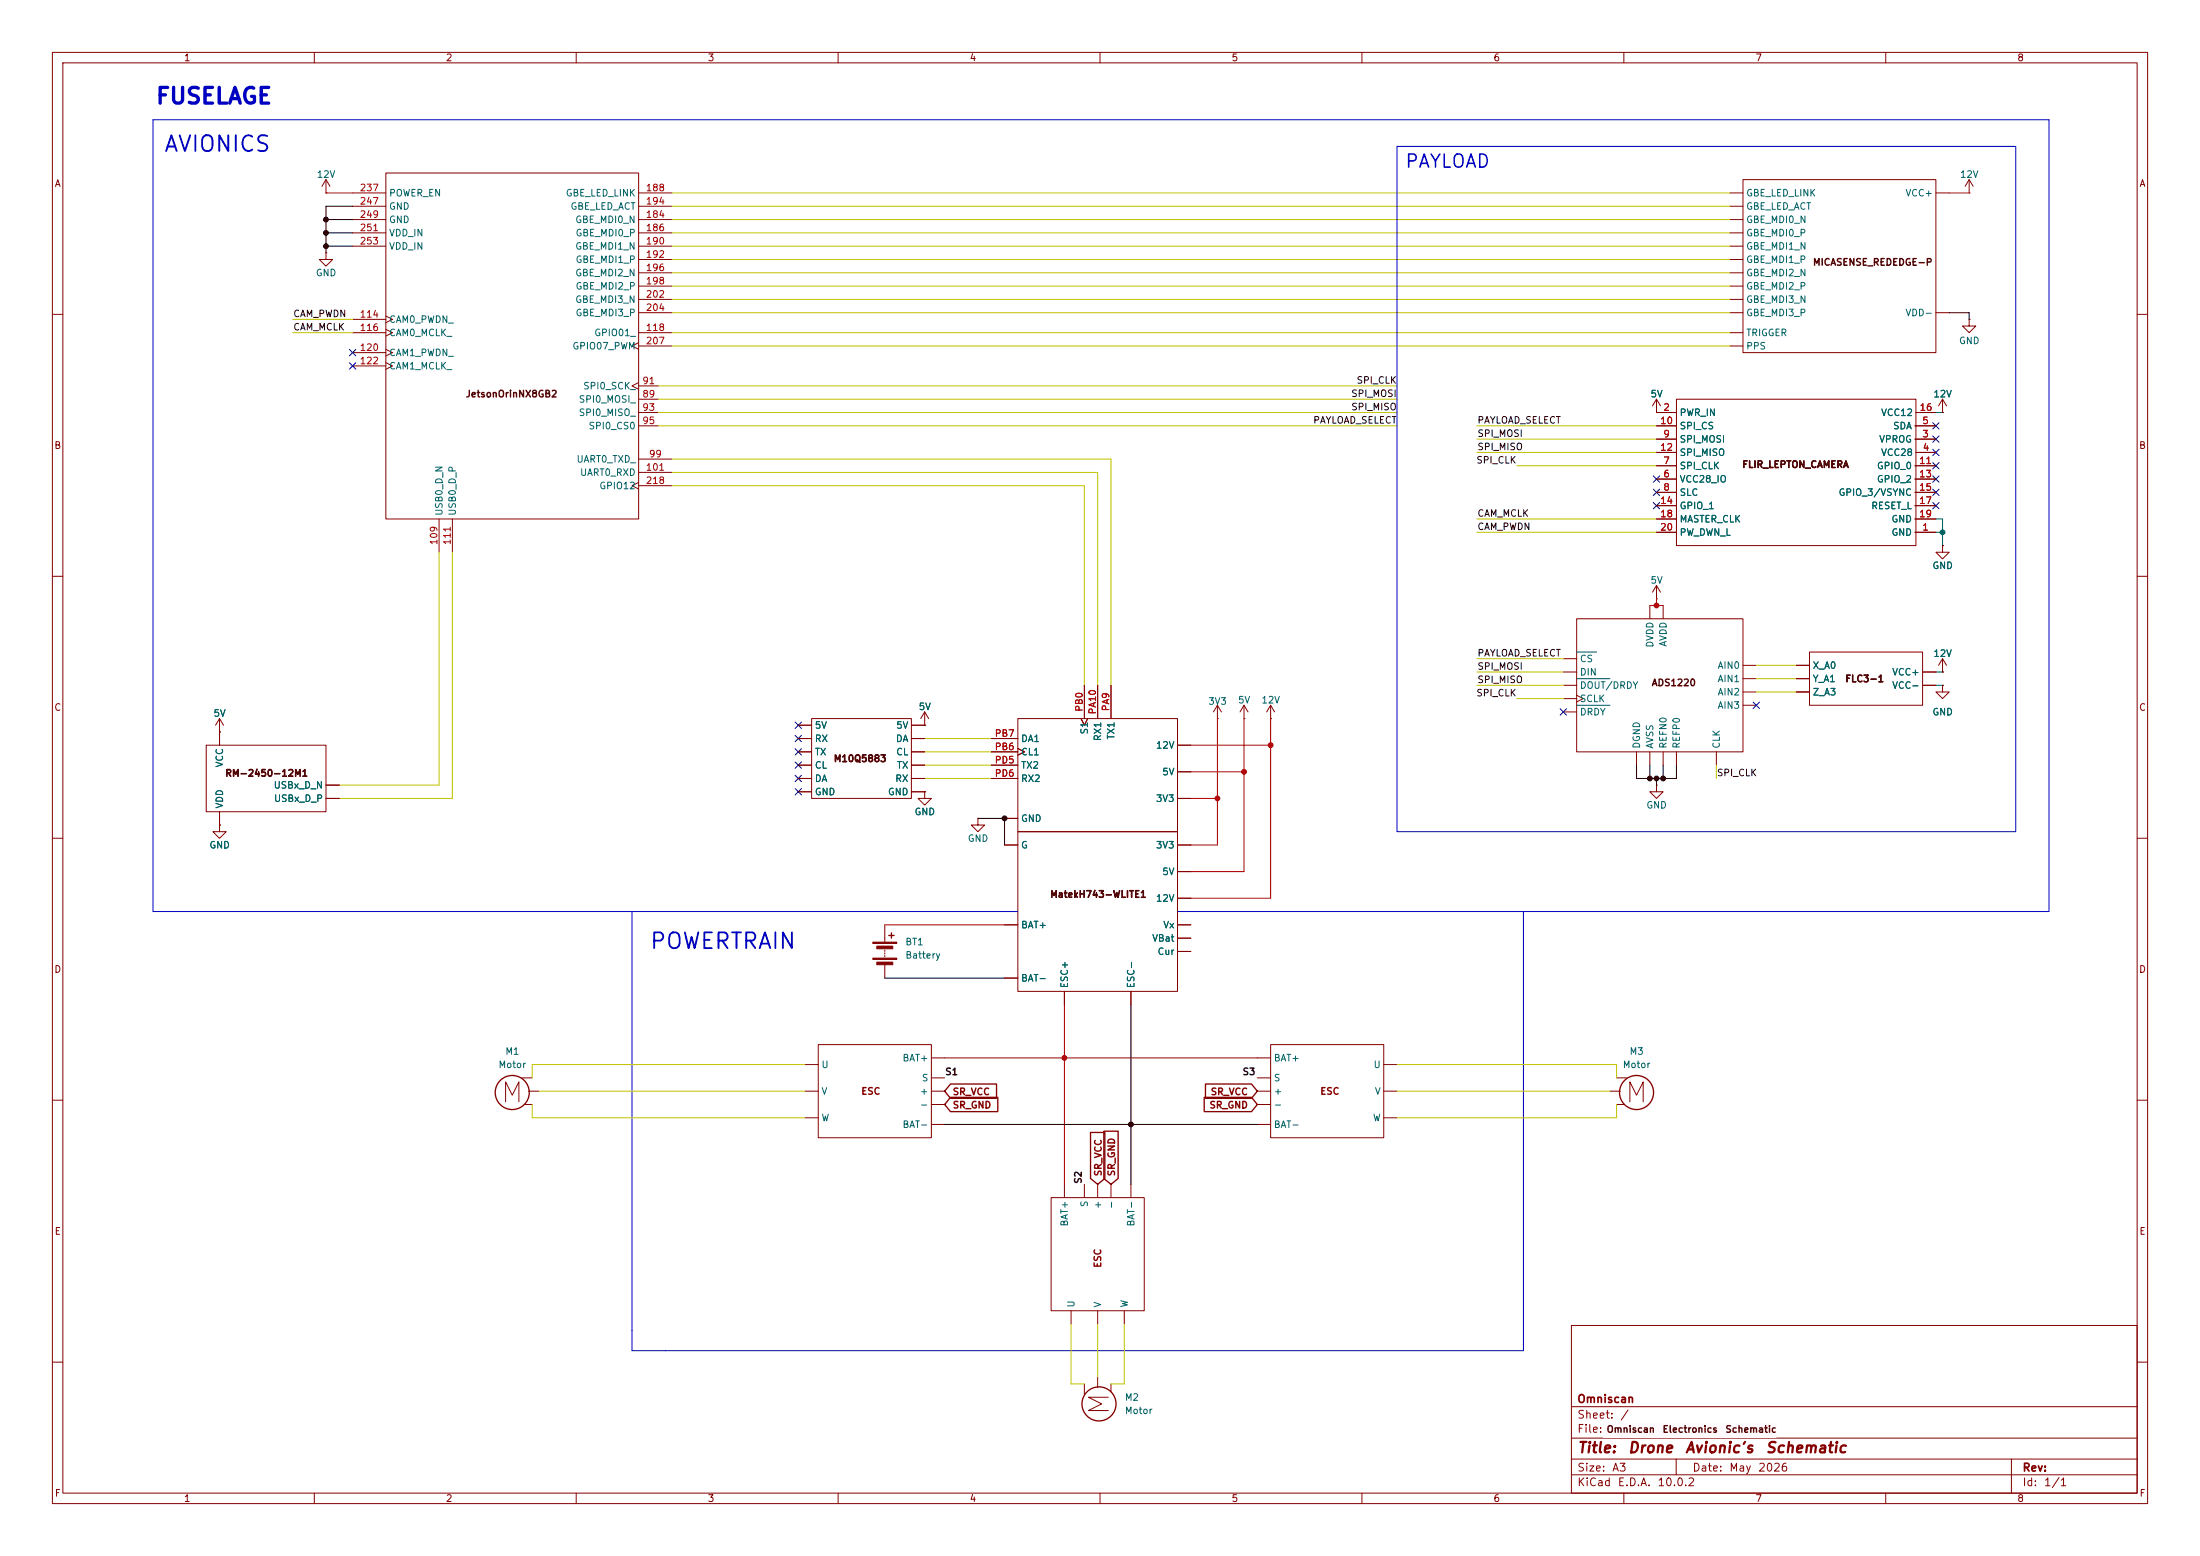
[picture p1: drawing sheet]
<svg xmlns="http://www.w3.org/2000/svg" width="420mm" height="297mm" viewBox="0 0 420 297" stroke-linecap="round" stroke-linejoin="round" font-family="sans-serif">
<g fill="none" stroke="#840000" stroke-width=".19">
<path d="M10 10h400v277h-400zM12 12h396v273h-396zM60 10v2M110 10v2M160 10v2M210 10v2M260 10v2M310 10v2M360 10v2M10 60h2M408 60h2M10 110h2"/>
<path d="M408 110h2M10 160h2M408 160h2M10 210h2M408 210h2M300 253h108v32h-108zM10 260h2M300 278.5h108M300 274.5h108M300 268.5h108M320 278.5v3M384 278.5v6.5"/>
<path d="M408 260h2M60 285v2M110 285v2M160 285v2M210 285v2M260 285v2M300 281.5h108M310 285v2M360 285v2"/>
</g>
<path d="M306.1 271.8h33v2.5h-33z" fill="#fffaff"/>
<g fill="none" stroke="#840000" stroke-width=".19">
<path d="M62.2 36.8h.1M62.2 34.3l-.7 1.3M62.2 34.3l.8 1.3M62.2 34.3v2.5M67.3 36.8h6.4M67.3 39.4h6.4M73.7 33h48.2v66.1h-48.2zM121.9 36.8h6.4M121.9 39.4h6.4M330.2 36.8h2.5M330.2 39.4h2.5M332.7 34.3h36.9v33h-36.9z"/>
<path d="M369.6 36.8h2.5M375.9 36.8h.1M375.9 34.3l-.7 1.3M375.9 34.3l.8 1.3M375.9 34.3v2.5M62.2 48.3v1.2h1.3l-1.3 1.3-1.2-1.3h1.2M62.2 48.3h.1M67.3 41.9h6.4M67.3 44.5h6.4M67.3 47h6.4M121.9 41.9h6.4M121.9 44.5h6.4"/>
<path d="M121.9 47h6.4M121.9 49.5h6.4M121.9 52.1h6.4M121.9 54.6h6.4M121.9 57.2h6.4M121.9 59.7h6.4M330.2 41.9h2.5M330.2 44.5h2.5M330.2 47h2.5M330.2 49.5h2.5M330.2 52.1h2.5M330.2 54.6h2.5"/>
<path d="M330.2 57.2h2.5M330.2 59.7h2.5M369.6 59.7h2.5M67.3 61h6.4M67.3 63.5h6.4M67.3 67.3h6.4M67.3 69.9h6.4M73.7 60.3l1.2 .7-1.2 .6M73.7 62.9l1.2 .6-1.2 .6M73.7 66.7l1.2 .6-1.2 .6M73.7 69.2l1.2 .7-1.2 .6M121.9 73l-1.3 .7 1.3 .6"/>
<path d="M121.9 65.4l-1.3 .6 1.3 .7M121.9 76.2h3.8M121.9 73.7h3.8M121.9 78.7h3.8M121.9 63.5h6.4M121.9 66h6.4M316.2 78.7h.1M316.2 78.7h3.8M316.2 76.2v2.5M316.2 76.2l-.7 1.3M316.2 76.2l.8 1.3M320 76.2h45.8v27.9h-45.8z"/>
<path d="M330.2 63.5h2.5M330.2 66h2.5M365.8 78.7h3.8M370.8 78.7h.1M370.8 76.2l-.7 1.3M370.8 76.2l.8 1.3M370.8 76.2v2.5M375.9 61v1.2h1.3l-1.3 1.3-1.3-1.3h1.3M375.9 61h.1M83.8 99.1v6.3M86.4 99.1v6.3M121.9 92.1l-1.3 .6 1.3 .6"/>
<path d="M121.9 81.3h3.8M121.9 87.6h6.4M121.9 90.2h6.4M121.9 92.7h6.4M316.2 81.3h3.8M316.2 83.8h3.8M316.2 86.4h3.8M316.2 91.4h3.8M316.2 88.9h3.8M316.2 94h3.8M316.2 96.5h3.8M316.2 99.1h3.8"/>
<path d="M365.6 81.3h4M365.6 83.8h4M365.6 91.4h4M365.6 88.9h4M365.6 94h4M365.6 96.5h4M365.6 99.1h4M365.8 86.4h3.8M301 118.1h31.7v25.4h-31.7zM315 115.6v2.5M316.2 114.3h.1M316.2 111.8l.8 1.2"/>
<path d="M316.2 111.8l-.7 1.2M316.2 111.8v2.5M316.2 101.6h3.8M317.5 115.6v2.5M365.6 101.6h4M370.8 104.1v1.3h1.3l-1.3 1.3-1.2-1.3h1.2M370.8 104.1h.1M41.9 139.7h.1M41.9 137.2l-.8 1.2M41.9 137.2l.8 1.2M41.9 137.2v5M152.4 138.4h2.5"/>
<path d="M154.9 137.2h19.1v15.2h-19.1zM174 138.4h2.5M176.5 138.4h.1M176.5 135.9l-.7 1.3M176.5 135.9l.8 1.3M176.5 135.9v2.5M194.3 137.2h30.5v21.6h-30.5zM206.4 137.2l.6 1.2 .6-1.2M207 130.8v6.4M209.5 130.8v6.4M212.1 130.8v6.4M232.4 137.2h.1"/>
<path d="M232.4 134.6l-.8 1.3M232.4 134.6l.8 1.3M232.4 134.6v2.6M237.5 137.2h.1M237.5 134.6l-.8 1.3M237.5 134.6l.8 1.3M237.5 134.6v2.6M242.6 137.2h.1M242.6 134.6l-.8 1.3M242.6 134.6l.7 1.3M242.6 134.6v2.6M298.4 128.3h2.6"/>
<path d="M298.4 130.8h2.6M298.4 125.7h2.6M298.4 133.4h2.6M298.4 135.9h2.6M301 132.7l1.3 .7-1.3 .6M332.7 127h2.6M332.7 129.5h2.6M332.7 132.1h2.6M332.7 134.6h2.6M342.9 127h2.5M342.9 129.5h2.5M342.9 132.1h2.5"/>
<path d="M345.4 124.5h21.6v10.1h-21.6zM367 128.3h2.6M367 130.8h2.6M370.8 130.8v1.3h-1.2l1.2 1.3 1.3-1.3h-1.3M370.8 130.8h.1M370.8 128.3h.1M370.8 125.7v2.6M370.8 125.7l.8 1.3M370.8 125.7l-.7 1.3M39.4 142.2h22.8v12.7h-22.8zM41.9 157.5v1.3h1.3l-1.3 1.2-1.3-1.2h1.3M41.9 157.5h.1"/>
<path d="M41.9 154.9v2.6M62.2 152.4h2.6M62.2 149.9h2.6M152.4 141h2.5M152.4 143.5h2.5M152.4 146.1h2.5M152.4 148.6h2.5M152.4 151.1h2.5M174 141h2.5M174 143.5h2.5M174 146.1h2.5M174 148.6h2.5"/>
<path d="M174 151.1h2.5M176.5 151.1v1.3h1.3l-1.3 1.3-1.2-1.3h1.2M176.5 151.1h.1M186.7 156.2v1.3h1.3l-1.3 1.3-1.3-1.3h1.3M186.7 156.2h.1M189.2 141h5.1M189.2 143.5h5.1M189.2 146.1h5.1M189.2 148.6h5.1M191.8 156.2h2.5M194.3 158.8h30.5v30.4h-30.5zM194.3 142.9l1.3 .6-1.3 .6"/>
<path d="M224.8 142.2h2.5M224.8 147.3h2.5M224.8 152.4h2.5M312.4 143.5v2.6M315 143.5v2.6M316.2 149.9v1.2h-1.2l1.2 1.3 1.3-1.3h-1.3M316.2 149.9h.1M317.5 143.5v2.6M320 143.5v2.6M327.7 143.5v2.6M168.9 176.5v3.3M191.8 161.3h2.5"/>
<path d="M191.8 176.5h2.5M224.8 161.3h2.5M224.8 176.5h2.5M224.8 166.4h2.5M224.8 171.5h2.5M224.8 179.1h2.5M156.2 199.4h21.6v17.8h-21.6zM168.9 181.4v.2M168.9 181.9v.2M168.9 182.4v.2M168.9 184.2v2.5M191.8 186.7h2.5"/>
<path d="M203.2 189.2v2.6M215.9 189.2v2.6M224.8 181.6h2.5M242.6 199.4h21.6v17.8h-21.6zM96.5 210.3v-3.8l1.3 2.5 1.3-2.5v3.8M99.6 205.7h2M100.1 210.8h1.5M100.9 208.3h2M153.7 208.3h2.5M153.7 203.2h2.5M153.7 213.4h2.5M177.8 205.7h2.5"/>
<path d="M177.8 210.8h2.5M177.8 208.3h2.5M177.8 201.9h2.5M177.8 214.6h2.5M240 205.7h2.6M240 210.8h2.6M240 208.3h2.6M240 201.9h2.6M240 214.6h2.6M264.2 208.3h2.5M264.2 203.2h2.5M264.2 213.4h2.5"/>
<path d="M307.3 208.3h2M308.6 205.7h2M308.6 210.8h1.5M311.1 210.3v-3.8l1.3 2.5 1.3-2.5v3.8M200.7 228.6h17.7v21.6h-17.7zM203.2 226.1v2.5M207 226.1v2.5M209.5 226.1v2.5M212.1 226.1v2.5M215.9 226.1v2.5M204.5 250.2v2.5M209.5 250.2v2.5"/>
<path d="M214.6 250.2v2.5M207 264.2v2M209.5 262.9v2M211.6 266.7h-3.8l2.5 1.3-2.5 1.2h3.8M212.1 264.2v1.5"/>
</g>
<g fill="none" stroke="#840000" stroke-width=".25">
<path d="M169.7 178.6h1M170.2 178.1v1M181.5 206.9h8.7v2.7h-8.7l-1.2-1.3zM181.5 209.5h9v2.7h-9l-1.2-1.4zM208.2 216.2h2.7v8.7l-1.4 1.2-1.3-1.2zM210.7 215.9h2.8v9l-1.4 1.2-1.4-1.2zM229.9 209.5h9l1.1 1.3-1.1 1.4h-9zM230.1 206.9h8.8l1.1 1.4-1.1 1.3h-8.8z"/>
<circle cx="97.8" cy="208.5" r="3.3"/>
<circle cx="312.4" cy="208.5" r="3.3"/>
<circle cx="209.8" cy="268" r="3.3"/>
</g>
<g fill="#840000" stroke="#840000" stroke-width=".19">
<path d="M166.6 179.8h4.6v.3h-4.6z"/>
<path d="M166.6 182.9h4.6v.2h-4.6z"/>
<path d="M167.4 180.6h3v.5h-3z"/>
<path d="M167.4 183.6h3v.6h-3z"/>
</g>
<g fill="#004848" stroke="#004848" stroke-width=".19">
<path d="M301 124.5h3.8z"/>
<path d="M301 129.5h6.3z"/>
<path d="M301 134.6h6.3z"/>
</g>
<path d="M266.7 27.9h118.1v130.9h-118.1zM120.6 174v83.8h170.2v-83.8M194.3 174h-165.1v-151.1h362v151.1h-166.4" fill="none" stroke="#0000c2" stroke-width=".19"/>
<g fill="none" stroke="#c2c200" stroke-width=".19">
<path d="M128.3 39.4h201.9M128.3 36.8h201.9M128.3 59.7h201.9M128.3 49.5h201.9M128.3 44.5h201.9M128.3 52.1h201.9M128.3 54.6h201.9M128.3 47h201.9M128.3 41.9h201.9M128.3 57.2h201.9M55.9 63.5h11.4M55.9 61h11.4"/>
<path d="M125.7 76.2h141M125.7 73.7h141M125.7 78.7h141M128.3 66h201.9M128.3 63.5h201.9M125.7 81.3h141M128.3 90.2h81.2v40.6M128.3 92.7h78.7v38.1M128.3 87.6h83.8v43.2M281.9 81.3h34.3M281.9 99.1h34.3M281.9 83.8h34.3"/>
<path d="M281.9 86.4h34.3M289.6 88.9h26.6M83.8 105.4v44.5h-19M86.4 105.4v47h-21.6M281.9 101.6h34.3M281.9 125.7h16.5M281.9 130.8h16.5M281.9 128.3h16.5M289.6 133.4h8.8M335.3 132.1h7.6M335.3 127h7.6M335.3 129.5h7.6"/>
<path d="M176.5 141h12.7M176.5 148.6h12.7M176.5 143.5h12.7M176.5 146.1h12.7M327.7 146.1v2.5M101.6 210.8v2.6h52.1M102.9 208.3h50.8M153.7 203.2h-52.1v2.5M266.7 203.2h41.9v2.5M266.7 208.3h40.6M308.6 210.8v2.6h-41.9M204.5 252.7v11.5h2.5"/>
<path d="M209.5 252.7v10.2M214.6 252.7v11.5h-2.5"/>
</g>
<g fill="none" stroke="#000" stroke-width=".19">
<path d="M67.3 39.4h-5.1v8.9M62.2 44.5h5.1M62.2 47h5.1M62.2 41.9h5.1M372.1 59.7h3.8v1.3M186.7 156.2h5.1v5.1M312.4 146.1v2.5h7.6v-2.5M315 146.1v2.5M316.2 148.6v1.3M317.5 146.1v2.5M168.9 186.7h22.9M215.9 191.8v34.3"/>
<path d="M180.3 214.6h59.7"/>
</g>
<g fill="none" stroke="#c20000" stroke-width=".19">
<path d="M62.2 36.8h5.1M372.1 36.8h3.8M315 115.6h2.5M316.2 114.3v1.3M232.4 137.2v24.1h-5.1M237.5 137.2v29.2h-10.2M242.6 137.2v34.3h-15.3M227.3 152.4h5.1M227.3 147.3h10.2M227.3 142.2h15.3M168.9 176.5h22.9M203.2 191.8v34.3"/>
<path d="M180.3 201.9h59.7"/>
</g>
<path d="M369.6 78.7h1.2M369.6 99.1h1.2v5M369.6 101.6h1.2M369.6 130.8h1.2M369.6 128.3h1.2" fill="none" stroke="#009600" stroke-width=".19"/>
<g fill="none" stroke="#000084" stroke-width=".19">
<path d="M66.7 69.2l1.2 1.3M66.7 66.7l1.2 1.2M67.9 69.2l-1.2 1.3M67.9 66.7l-1.2 1.2M315.6 95.9l1.2 1.2M315.6 93.4l1.2 1.2M315.6 90.8l1.2 1.2M316.8 95.9l-1.2 1.2M316.8 93.4l-1.2 1.2M316.8 90.8l-1.2 1.2M369 90.8l1.2 1.2M369 83.2l1.2 1.2"/>
<path d="M369 80.7l1.2 1.2M369 93.4l1.2 1.2M369 85.8l1.2 1.2M369 95.9l1.2 1.2M369 88.3l1.2 1.2M370.2 90.8l-1.2 1.2M370.2 83.2l-1.2 1.2M370.2 80.7l-1.2 1.2M370.2 93.4l-1.2 1.2M370.2 85.8l-1.2 1.2M370.2 95.9l-1.2 1.2M370.2 88.3l-1.2 1.2"/>
<path d="M151.8 137.8l1.2 1.2M153 137.8l-1.2 1.2M297.8 135.3l1.3 1.2M299.1 135.3l-1.3 1.2M334.7 134l1.2 1.2M335.9 134l-1.2 1.2M151.8 150.5l1.2 1.2M151.8 148l1.2 1.2M151.8 145.4l1.2 1.3M151.8 142.9l1.2 1.2M151.8 140.4l1.2 1.2M153 150.5l-1.2 1.2"/>
<path d="M153 148l-1.2 1.2M153 145.4l-1.2 1.3M153 142.9l-1.2 1.2M153 140.4l-1.2 1.2"/>
</g>
<path d="M306.1 271.8h33v2.5h-33z" fill="none" stroke="#fff7ff" stroke-width=".19"/>
<g fill="#000" stroke="#000" stroke-width=".19">
<circle cx="62.2" cy="41.9" r=".46"/>
<circle cx="62.2" cy="47" r=".46"/>
<circle cx="62.2" cy="44.5" r=".46"/>
<circle cx="191.8" cy="156.2" r=".46"/>
<circle cx="315" cy="148.6" r=".46"/>
<circle cx="316.2" cy="148.6" r=".46"/>
<circle cx="317.5" cy="148.6" r=".46"/>
<circle cx="215.9" cy="214.6" r=".46"/>
</g>
<g fill="#c20000" stroke="#c20000" stroke-width=".19">
<circle cx="203.2" cy="201.9" r=".46"/>
<circle cx="232.4" cy="152.4" r=".46"/>
<circle cx="237.5" cy="147.3" r=".46"/>
<circle cx="242.6" cy="142.2" r=".46"/>
<circle cx="316.2" cy="115.6" r=".46"/>
</g>
<circle cx="370.8" cy="101.6" r=".46" fill="#009600" stroke="#009600" stroke-width=".19"/>
<g font-size="3" fill="#0000c2">
<text x="29.6" y="20.6">FUSELAGE</text>
<text x="31.1" y="29.7">AVIONICS</text>
<text x="123.9" y="181.9">POWERTRAIN</text>
</g>
<text font-size="2.5" fill="#0000c2" x="268.1" y="32.7">PAYLOAD</text>
<g font-size="2" fill="#840000">
<text x="301" y="277.8">Title:</text>
<text x="310.7" y="277.8">Drone</text>
<text x="321.6" y="277.8">Avionic's</text>
<text x="336.9" y="277.8">Schematic</text>
</g>
<g font-size="1.5" fill="#840000">
<text x="301" y="268.1">Omniscan</text>
<text x="301" y="273.8">File:</text>
<text x="301" y="271.1">Sheet:</text>
<text x="307.1" y="273.8">picareta_schem.kicad_sch</text>
<text x="309.2" y="271.1">/</text>
<text x="301" y="281.2">Size:</text>
<text x="307.6" y="281.2">A3</text>
<text x="323" y="281.2">Date:</text>
<text x="330" y="281.2">May</text>
<text x="335.5" y="281.2">2026</text>
<text x="386" y="281.2">Rev:</text>
<text x="301" y="284">KiCad</text>
<text x="308.7" y="284">E.D.A.</text>
<text x="316.3" y="284">10.0.2</text>
<text x="386" y="284">Id:</text>
<text x="390.1" y="284">1/1</text>
</g>
<g font-size="1.3" fill="#840000">
<text x="35" y="12">1</text>
<text x="85" y="12">2</text>
<text x="135" y="12">3</text>
<text x="185" y="12">4</text>
<text x="235" y="12">5</text>
<text x="285" y="12">6</text>
<text x="335" y="12">7</text>
<text x="385" y="12">8</text>
<text x="10.3" y="36">A</text>
<text x="408.3" y="36">A</text>
<text x="10.3" y="86">B</text>
<text x="408.2" y="86">B</text>
<text x="10.3" y="136">C</text>
<text x="408.2" y="136">C</text>
<text x="10.3" y="186">D</text>
<text x="408.2" y="186">D</text>
<text x="164.3" y="209.3">ESC</text>
<text x="181.8" y="209.3">SR_VCC</text>
<text x="231" y="209.3">SR_VCC</text>
<text x="251.9" y="209.3">ESC</text>
<text x="181.8" y="211.9">SR_GND</text>
<text x="230.8" y="211.9">SR_GND</text>
<text x="210.6" y="224.6" transform="rotate(-90 210.6 224.6)">SR_VCC</text>
<text x="213.2" y="224.6" transform="rotate(-90 213.2 224.6)">SR_GND</text>
<text x="10.3" y="236">E</text>
<text x="408.3" y="236">E</text>
<text x="210.5" y="242.1" transform="rotate(-90 210.5 242.1)">ESC</text>
<text x="10.3" y="286">F</text>
<text x="35" y="287">1</text>
<text x="85" y="287">2</text>
<text x="135" y="287">3</text>
<text x="185" y="287">4</text>
<text x="235" y="287">5</text>
<text x="285" y="287">6</text>
<text x="335" y="287">7</text>
<text x="385" y="287">8</text>
<text x="408.3" y="286">F</text>
</g>
<g font-size="1.3" fill="#006464">
<text x="60.4" y="34.2">12V</text>
<text x="374.1" y="34.2">12V</text>
<text x="74.2" y="37.8">POWER_EN</text>
<text x="74.2" y="40.3">GND</text>
<text x="107.9" y="37.8">GBE_LED_LINK</text>
<text x="108.8" y="40.3">GBE_LED_ACT</text>
<text x="333.2" y="37.8">GBE_LED_LINK</text>
<text x="333.2" y="40.3">GBE_LED_ACT</text>
<text x="363.7" y="37.8">VCC+</text>
<text x="74.2" y="42.9">GND</text>
<text x="74.2" y="45.4">VDD_IN</text>
<text x="74.2" y="48">VDD_IN</text>
<text x="109.7" y="42.9">GBE_MDI0_N</text>
<text x="109.7" y="48">GBE_MDI1_N</text>
<text x="109.8" y="45.4">GBE_MDI0_P</text>
<text x="333.2" y="42.9">GBE_MDI0_N</text>
<text x="333.2" y="45.4">GBE_MDI0_P</text>
<text x="333.2" y="48">GBE_MDI1_N</text>
<text x="60.2" y="53">GND</text>
<text x="109.7" y="53">GBE_MDI2_N</text>
<text x="109.8" y="50.5">GBE_MDI1_P</text>
<text x="333.2" y="50.5">GBE_MDI1_P</text>
<text x="333.2" y="53">GBE_MDI2_N</text>
<text x="109.7" y="58.1">GBE_MDI3_N</text>
<text x="109.8" y="55.6">GBE_MDI2_P</text>
<text x="333.2" y="55.6">GBE_MDI2_P</text>
<text x="333.2" y="58.1">GBE_MDI3_N</text>
<text x="74.2" y="61.9">CAM0_PWDN_</text>
<text x="74.2" y="64.5">CAM0_MCLK_</text>
<text x="109.8" y="60.7">GBE_MDI3_P</text>
<text x="113.3" y="64.5">GPIO01_</text>
<text x="333.2" y="60.7">GBE_MDI3_P</text>
<text x="333.2" y="64.5">TRIGGER</text>
<text x="363.7" y="60.7">VDD-</text>
<text x="373.9" y="66">GND</text>
<text x="74.2" y="68.3">CAM1_PWDN_</text>
<text x="74.2" y="70.8">CAM1_MCLK_</text>
<text x="109.2" y="67">GPIO07_PWM</text>
<text x="333.2" y="67">PPS</text>
<text x="110.4" y="77.2">SPI0_MOSI_</text>
<text x="111.2" y="74.6">SPI0_SCK_</text>
<text x="315" y="76.2">5V</text>
<text x="369" y="76.2">12V</text>
<text x="110.4" y="79.7">SPI0_MISO_</text>
<text x="112.3" y="82.3">SPI0_CS0</text>
<text x="320.5" y="79.7">PWR_IN</text>
<text x="320.5" y="82.3">SPI_CS</text>
<text x="359" y="79.7">VCC12</text>
<text x="361.3" y="82.3">SDA</text>
<text x="110" y="88.6">UART0_TXD_</text>
<text x="320.5" y="89.9">SPI_CLK</text>
<text x="320.5" y="84.8">SPI_MOSI</text>
<text x="320.5" y="87.3">SPI_MISO</text>
<text x="358.2" y="89.9">GPIO_0</text>
<text x="358.6" y="84.8">VPROG</text>
<text x="359" y="87.3">VCC28</text>
<text x="110.6" y="91.1">UART0_RXD</text>
<text x="114.3" y="93.7">GPIO12</text>
<text x="320.5" y="92.4">VCC28_IO</text>
<text x="320.5" y="95">SLC</text>
<text x="350.9" y="95">GPIO_3/VSYNC</text>
<text x="358.2" y="92.4">GPIO_2</text>
<text x="84.8" y="98.6" transform="rotate(-90 84.8 98.6)">USB0_D_N</text>
<text x="87.3" y="98.6" transform="rotate(-90 87.3 98.6)">USB0_D_P</text>
<text x="320.5" y="97.5">GPIO_1</text>
<text x="320.5" y="100">MASTER_CLK</text>
<text x="357.1" y="97.5">RESET_L</text>
<text x="361" y="100">GND</text>
<text x="320.5" y="102.6">PW_DWN_L</text>
<text x="361" y="102.6">GND</text>
<text x="315" y="111.7">5V</text>
<text x="368.8" y="108.9">GND</text>
<text x="315.9" y="123.7" transform="rotate(-90 315.9 123.7)">DVDD</text>
<text x="318.5" y="123.5" transform="rotate(-90 318.5 123.5)">AVDD</text>
<text x="369" y="125.7">12V</text>
<text x="301.5" y="126.7">CS</text>
<text x="301.5" y="129.2">DIN</text>
<text x="301.5" y="131.8">DOUT/DRDY</text>
<text x="327.8" y="128">AIN0</text>
<text x="327.8" y="130.5">AIN1</text>
<text x="345.9" y="128">X_A0</text>
<text x="345.9" y="130.5">Y_A1</text>
<text x="361.1" y="129.2">VCC+</text>
<text x="361.1" y="131.8">VCC-</text>
<text x="40.7" y="137.1">5V</text>
<text x="175.3" y="135.8">5V</text>
<text x="230.6" y="134.8">3V3</text>
<text x="236.2" y="134.6">5V</text>
<text x="240.7" y="134.6">12V</text>
<text x="301.5" y="134.3">SCLK</text>
<text x="301.5" y="136.9">DRDY</text>
<text x="327.8" y="133.1">AIN2</text>
<text x="327.8" y="135.6">AIN3</text>
<text x="345.9" y="133.1">Z_A3</text>
<text x="368.8" y="136.9">GND</text>
<text x="155.4" y="139.4">5V</text>
<text x="155.4" y="141.9">RX</text>
<text x="170.9" y="141.9">DA</text>
<text x="171" y="139.4">5V</text>
<text x="194.8" y="141.9">DA1</text>
<text x="208" y="140.3" transform="rotate(-90 208 140.3)">S1</text>
<text x="210.5" y="141.6" transform="rotate(-90 210.5 141.6)">RX1</text>
<text x="213.1" y="141.3" transform="rotate(-90 213.1 141.3)">TX1</text>
<text x="220.6" y="143.2">12V</text>
<text x="313.4" y="143" transform="rotate(-90 313.4 143)">DGND</text>
<text x="315.9" y="143" transform="rotate(-90 315.9 143)">AVSS</text>
<text x="318.5" y="143" transform="rotate(-90 318.5 143)">REFN0</text>
<text x="321" y="143" transform="rotate(-90 321 143)">REFP0</text>
<text x="328.6" y="143" transform="rotate(-90 328.6 143)">CLK</text>
<text x="42.9" y="146.6" transform="rotate(-90 42.9 146.6)">VCC</text>
<text x="155.4" y="144.5">TX</text>
<text x="155.4" y="147">CL</text>
<text x="155.4" y="149.6">DA</text>
<text x="170.8" y="149.6">RX</text>
<text x="171" y="144.5">CL</text>
<text x="171.1" y="147">TX</text>
<text x="194.8" y="144.5">CL1</text>
<text x="194.8" y="147">TX2</text>
<text x="194.8" y="149.6">RX2</text>
<text x="221.8" y="148.3">5V</text>
<text x="42.9" y="154.4" transform="rotate(-90 42.9 154.4)">VDD</text>
<text x="52.1" y="150.8">USBx_D_N</text>
<text x="52.2" y="153.4">USBx_D_P</text>
<text x="155.4" y="152.1">GND</text>
<text x="169.4" y="152.1">GND</text>
<text x="174.5" y="155.9">GND</text>
<text x="220.6" y="153.4">3V3</text>
<text x="314.2" y="154.6">GND</text>
<text x="184.7" y="161">GND</text>
<text x="194.8" y="157.2">GND</text>
<text x="39.9" y="162.3">GND</text>
<text x="194.8" y="162.3">G</text>
<text x="220.6" y="162.3">3V3</text>
<text x="221.8" y="167.3">5V</text>
<text x="220.6" y="172.4">12V</text>
<text x="194.8" y="177.5">BAT+</text>
<text x="222" y="177.5">Vx</text>
<text x="172.7" y="180.7">BT1</text>
<text x="172.7" y="183.3">Battery</text>
<text x="219.8" y="180">VBat</text>
<text x="220.9" y="182.6">Cur</text>
<text x="194.8" y="187.7">BAT-</text>
<text x="204.2" y="188.7" transform="rotate(-90 204.2 188.7)">ESC+</text>
<text x="216.9" y="188.7" transform="rotate(-90 216.9 188.7)">ESC-</text>
<text x="96.4" y="201.6">M1</text>
<text x="172.2" y="202.9">BAT+</text>
<text x="243.1" y="202.9">BAT+</text>
<text x="311" y="201.6">M3</text>
<text x="95.1" y="204.2">Motor</text>
<text x="156.7" y="204.2">U</text>
<text x="156.7" y="209.3">V</text>
<text x="175.5" y="209.3">+</text>
<text x="175.9" y="206.7">S</text>
<text x="243.1" y="206.7">S</text>
<text x="243.1" y="209.3">+</text>
<text x="262.1" y="204.2">U</text>
<text x="262.4" y="209.3">V</text>
<text x="309.7" y="204.2">Motor</text>
<text x="156.7" y="214.3">W</text>
<text x="172.2" y="215.6">BAT-</text>
<text x="175.5" y="211.8">-</text>
<text x="243.1" y="211.8">-</text>
<text x="243.1" y="215.6">BAT-</text>
<text x="262" y="214.3">W</text>
<text x="208" y="230.5" transform="rotate(-90 208 230.5)">S</text>
<text x="210.5" y="230.9" transform="rotate(-90 210.5 230.9)">+</text>
<text x="213.1" y="230.9" transform="rotate(-90 213.1 230.9)">-</text>
<text x="204.2" y="234.2" transform="rotate(-90 204.2 234.2)">BAT+</text>
<text x="216.9" y="234.2" transform="rotate(-90 216.9 234.2)">BAT-</text>
<text x="205.4" y="249.7" transform="rotate(-90 205.4 249.7)">U</text>
<text x="210.5" y="249.7" transform="rotate(-90 210.5 249.7)">V</text>
<text x="215.6" y="249.7" transform="rotate(-90 215.6 249.7)">W</text>
<text x="214.6" y="267.7">M2</text>
<text x="214.6" y="270.2">Motor</text>
</g>
<g font-size="1.3" fill="#a90000">
<text x="68.6" y="36.8">237</text>
<text x="68.6" y="39.3">247</text>
<text x="68.6" y="41.9">249</text>
<text x="123.2" y="41.9">184</text>
<text x="123.2" y="36.8">188</text>
<text x="123.2" y="39.3">194</text>
<text x="68.6" y="44.4">251</text>
<text x="68.6" y="47">253</text>
<text x="123.2" y="44.4">186</text>
<text x="123.2" y="47">190</text>
<text x="123.2" y="49.5">192</text>
<text x="123.2" y="52">196</text>
<text x="123.2" y="54.6">198</text>
<text x="123.2" y="57.1">202</text>
<text x="123.2" y="59.7">204</text>
<text x="68.6" y="60.9">114</text>
<text x="68.6" y="63.5">116</text>
<text x="123.2" y="63.5">118</text>
<text x="68.6" y="67.3">120</text>
<text x="68.6" y="69.8">122</text>
<text x="123.2" y="66">207</text>
<text x="122.5" y="76.2">89</text>
<text x="122.5" y="73.6">91</text>
<text x="122.5" y="78.7">93</text>
<text x="122.5" y="81.3">95</text>
<text x="316.8" y="81.3">10</text>
<text x="317.4" y="78.7">2</text>
<text x="317.4" y="83.8">9</text>
<text x="366.4" y="78.7">16</text>
<text x="366.9" y="83.8">3</text>
<text x="366.9" y="81.3">5</text>
<text x="123.8" y="87.6">99</text>
<text x="316.8" y="86.3">12</text>
<text x="317.4" y="88.9">7</text>
<text x="366.3" y="88.9">11</text>
<text x="367" y="86.3">4</text>
<text x="123.2" y="90.1">101</text>
<text x="123.2" y="92.7">218</text>
<text x="317.4" y="91.4">6</text>
<text x="317.4" y="94">8</text>
<text x="366.3" y="91.4">13</text>
<text x="366.3" y="94">15</text>
<text x="316.8" y="96.5">14</text>
<text x="316.8" y="99">18</text>
<text x="316.8" y="101.6">20</text>
<text x="366.3" y="96.5">17</text>
<text x="366.3" y="99">19</text>
<text x="366.9" y="101.6">1</text>
<text x="83.8" y="104.2" transform="rotate(-90 83.8 104.2)">109</text>
<text x="86.3" y="104.2" transform="rotate(-90 86.3 104.2)">111</text>
<text x="207" y="136" transform="rotate(-90 207 136)">PB0</text>
<text x="209.5" y="136.5" transform="rotate(-90 209.5 136.5)">PA10</text>
<text x="212.1" y="135.9" transform="rotate(-90 212.1 135.9)">PA9</text>
<text x="189.8" y="143.5">PB6</text>
<text x="189.8" y="140.9">PB7</text>
<text x="189.8" y="146">PD5</text>
<text x="189.8" y="148.6">PD6</text>
</g>
<g font-size="1.3" fill="#480000">
<text x="346" y="51">MICASENSE_REDEDGE-P</text>
<text x="88.8" y="76.2">JetsonOrinNX8GB2</text>
<text x="332.5" y="89.6">FLIR_LEPTON_CAMERA</text>
<text x="315.2" y="131.3">ADS1220</text>
<text x="352.2" y="130.5">FLC3-1</text>
<text x="42.9" y="148.5">RM-2450-12M1</text>
<text x="159.1" y="145.8">M10Q5883</text>
<text x="200.4" y="171.7">MatekH743-WLITE1</text>
<text x="306.6" y="273.8">Omniscan</text>
<text x="317.3" y="273.8">Electronics</text>
<text x="329.3" y="273.8">Schematic</text>
</g>
<g font-size="1.3" fill="#0f0f0f">
<text x="55.9" y="63.4">CAM_MCLK</text>
<text x="55.9" y="60.8">CAM_PWDN</text>
<text x="257.8" y="76.1">SPI_MOSI</text>
<text x="258.9" y="73.5">SPI_CLK</text>
<text x="250.6" y="81.2">PAYLOAD_SELECT</text>
<text x="257.8" y="78.6">SPI_MISO</text>
<text x="281.9" y="83.7">SPI_MOSI</text>
<text x="281.9" y="81.2">PAYLOAD_SELECT</text>
<text x="281.7" y="88.8">SPI_CLK</text>
<text x="281.9" y="86.2">SPI_MISO</text>
<text x="281.9" y="98.9">CAM_MCLK</text>
<text x="281.9" y="101.5">CAM_PWDN</text>
<text x="281.9" y="125.6">PAYLOAD_SELECT</text>
<text x="281.9" y="128.1">SPI_MOSI</text>
<text x="281.9" y="130.7">SPI_MISO</text>
<text x="281.7" y="133.2">SPI_CLK</text>
<text x="327.7" y="148.5">SPI_CLK</text>
<text x="180.3" y="205.5">S1</text>
<text x="237.1" y="205.5">S3</text>
<text x="206.8" y="226.1" transform="rotate(-90 206.8 226.1)">S2</text>
</g>
</svg>
